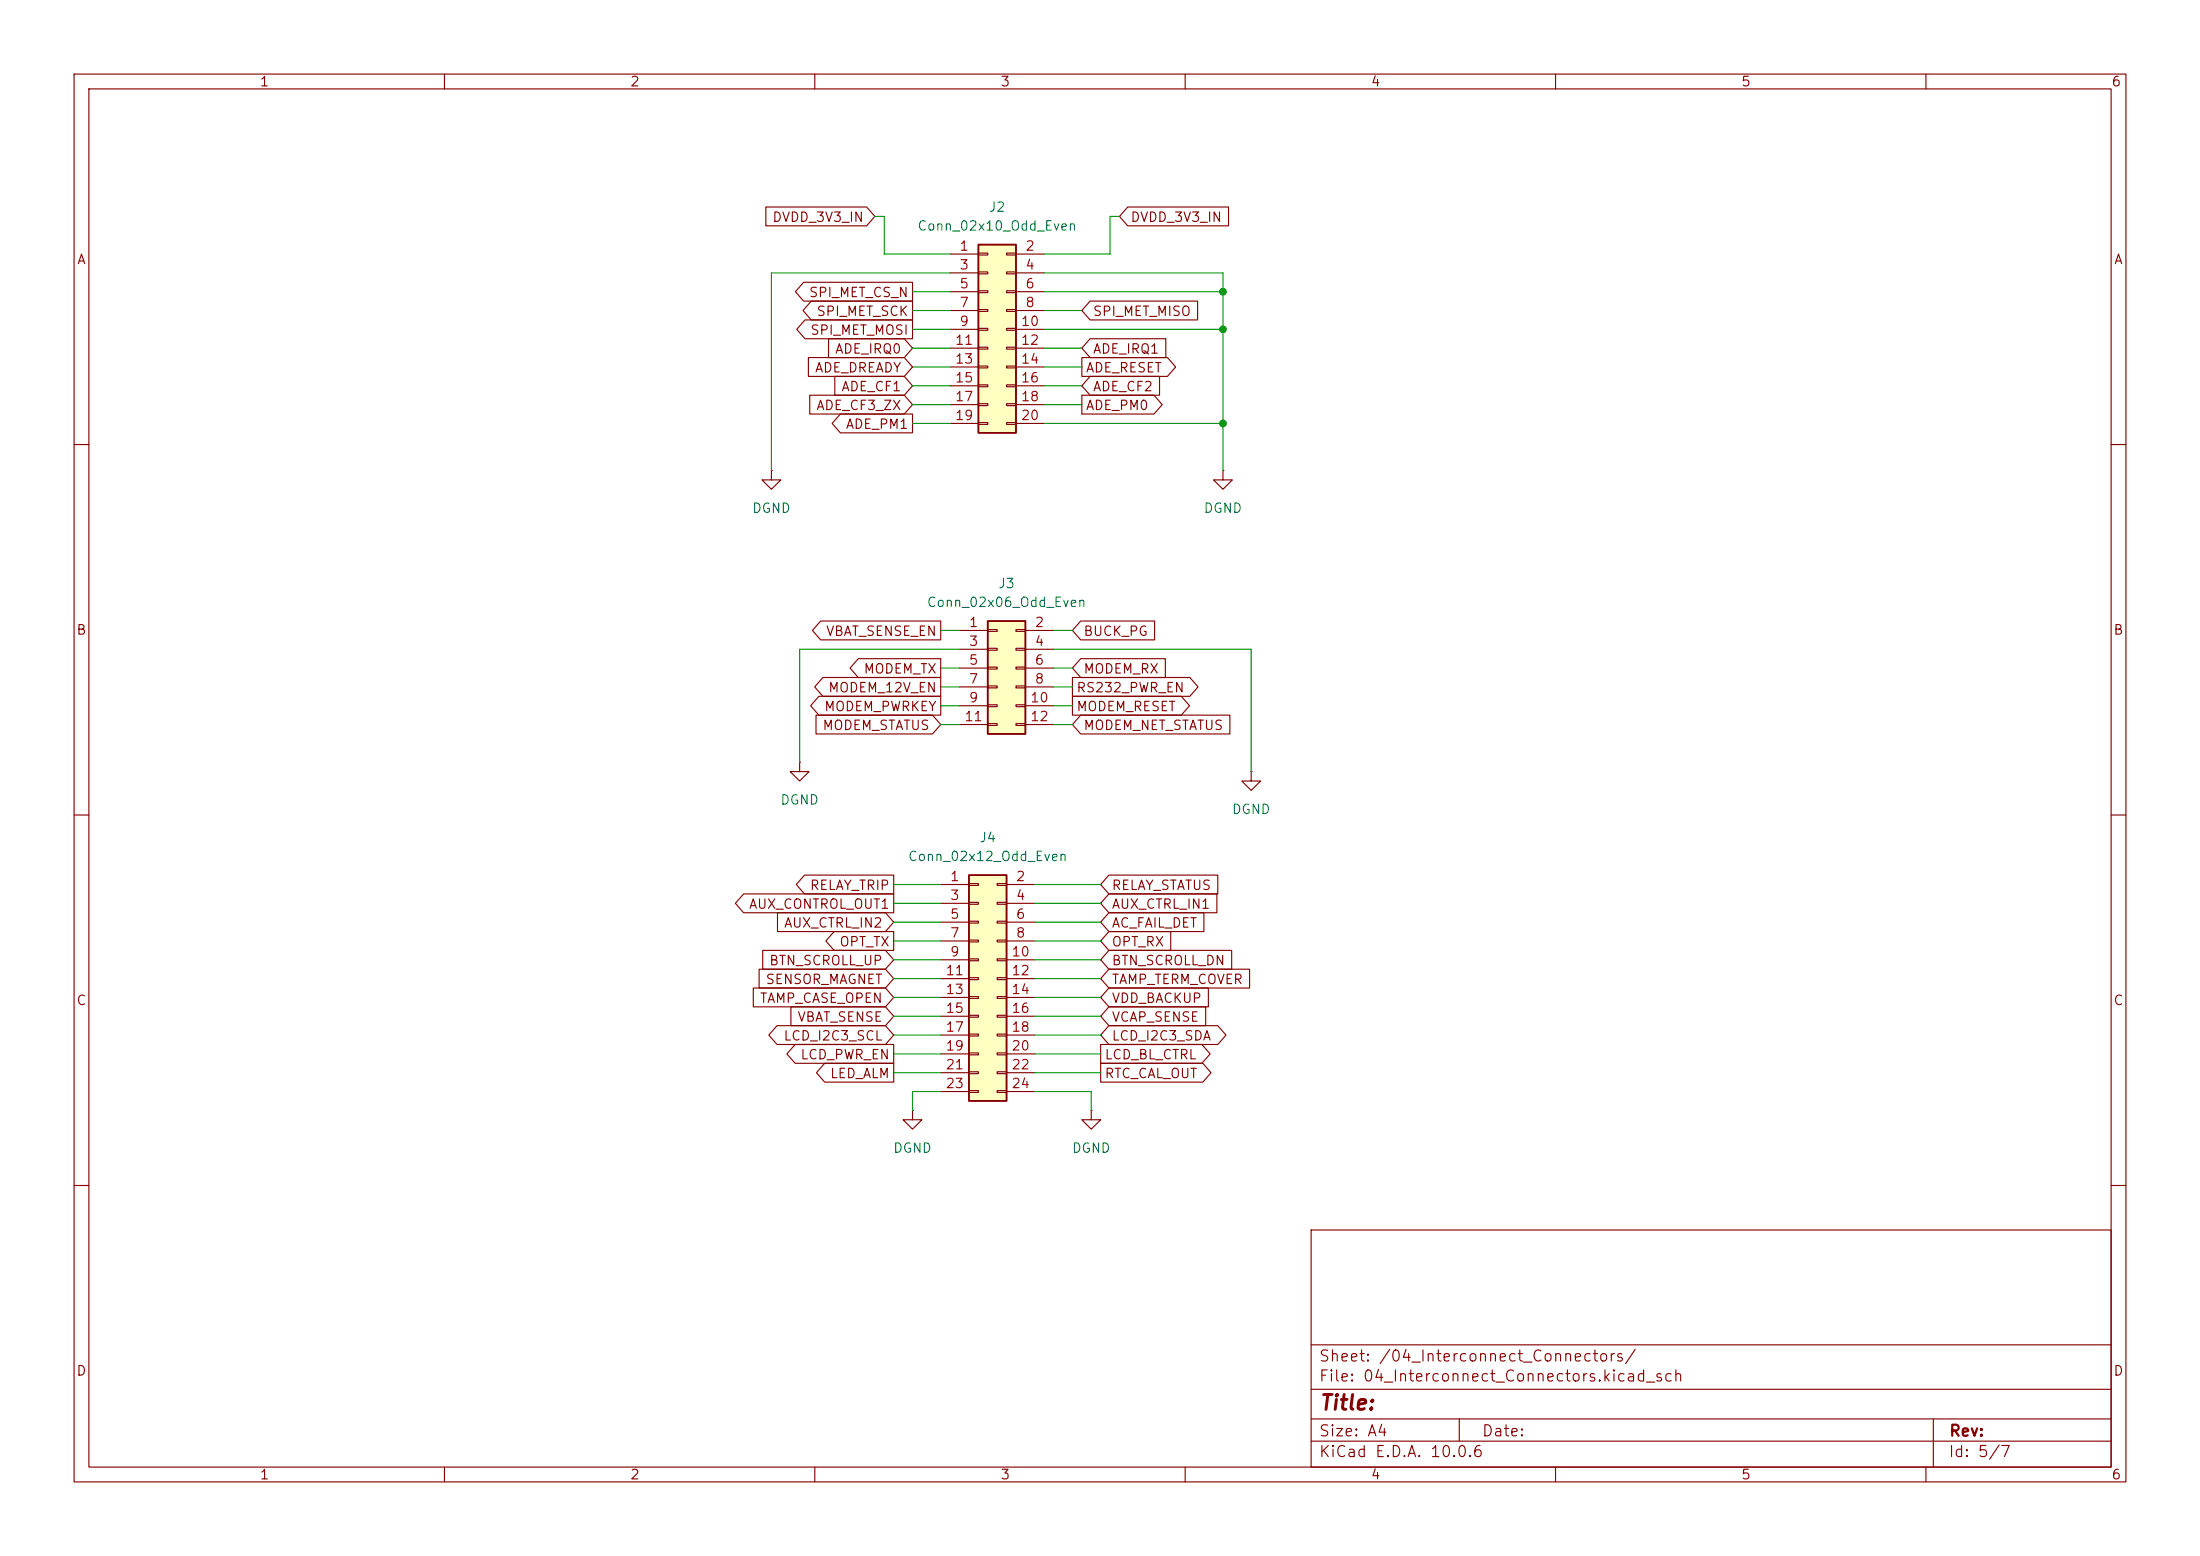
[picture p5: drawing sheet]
<svg xmlns="http://www.w3.org/2000/svg" width="297mm" height="210mm" viewBox="0 0 297 210" stroke-linecap="round" stroke-linejoin="round" font-family="sans-serif">
<g fill="none" stroke="#840000" stroke-width=".15">
<path d="M10 10h277v190h-277zM12 12h273v186h-273zM60 10v2M110 10v2M160 10v2M210 10v2M260 10v2M10 60h2M104.1 63.5v1.3h1.3l-1.3 1.2-1.2-1.2h1.2M104.1 63.5h.1M165.1 63.5v1.3h1.3l-1.3 1.2-1.3-1.2h1.3M165.1 63.5h.1"/>
<path d="M285 60h2M10 110h2M285 110h2M10 160h2M177 166h108v32h-108zM285 160h2M60 198v2M110 198v2M160 198v2M177 194.5h108M177 191.5h108M177 187.5h108"/>
<path d="M177 181.5h108M197 191.5v3M210 198v2M260 198v2M261 191.5v6.5"/>
</g>
<path d="M133.3 83.8h5.1v15.3h-5.1z" fill="#ffffc2"/>
<path d="M133.3 83.8h5.1v15.3h-5.1z" fill="none" stroke="#840000" stroke-width=".25"/>
<g fill="none" stroke="#840000" stroke-width=".15">
<path d="M129.5 85.1h3.8M129.5 87.6h3.8M129.5 90.2h3.8M129.5 92.7h3.8M129.5 95.3h3.8M129.5 97.8h3.8M133.3 85h1.3v.2h-1.3zM133.3 87.5h1.3v.3h-1.3zM133.3 90h1.3v.3h-1.3zM133.3 92.6h1.3v.2h-1.3zM133.3 95.1h1.3v.3h-1.3zM133.3 97.7h1.3v.2h-1.3z"/>
<path d="M137.2 85h1.2v.2h-1.2zM137.2 87.5h1.2v.3h-1.2zM137.2 90h1.2v.3h-1.2zM137.2 92.6h1.2v.2h-1.2zM137.2 95.1h1.2v.3h-1.2zM137.2 97.7h1.2v.2h-1.2zM138.4 85.1h3.8M138.4 87.6h3.8M138.4 90.2h3.8M138.4 92.7h3.8M138.4 95.3h3.8M138.4 97.8h3.8"/>
<path d="M123.2 149.9v1.2h1.3l-1.3 1.3-1.3-1.3h1.3M123.2 149.9h.1"/>
</g>
<path d="M130.8 118.1h5.1v30.5h-5.1z" fill="#ffffc2"/>
<path d="M130.8 118.1h5.1v30.5h-5.1z" fill="none" stroke="#840000" stroke-width=".25"/>
<g fill="none" stroke="#840000" stroke-width=".15">
<path d="M107.9 102.9v1.2h1.3l-1.3 1.3-1.2-1.3h1.2M107.9 102.9h.1M127 119.4h3.8M130.8 119.3h1.3v.2h-1.3zM134.6 119.3h1.3v.2h-1.3zM135.9 119.4h3.8M127 121.9h3.8M127 124.5h3.8M127 127h3.8M127 129.5h3.8M127 132.1h3.8M127 134.6h3.8"/>
<path d="M127 137.2h3.8M127 139.7h3.8M130.8 121.8h1.3v.2h-1.3zM130.8 124.3h1.3v.3h-1.3zM130.8 126.9h1.3v.2h-1.3zM130.8 129.4h1.3v.3h-1.3zM130.8 132h1.3v.2h-1.3zM130.8 134.5h1.3v.2h-1.3zM130.8 137h1.3v.3h-1.3zM130.8 139.6h1.3v.2h-1.3zM134.6 121.8h1.3v.2h-1.3zM134.6 124.3h1.3v.3h-1.3z"/>
<path d="M134.6 126.9h1.3v.2h-1.3zM134.6 129.4h1.3v.3h-1.3zM134.6 132h1.3v.2h-1.3zM134.6 134.5h1.3v.2h-1.3zM134.6 137h1.3v.3h-1.3zM134.6 139.6h1.3v.2h-1.3zM135.9 121.9h3.8M135.9 124.5h3.8M135.9 127h3.8M135.9 129.5h3.8M135.9 132.1h3.8M135.9 134.6h3.8"/>
<path d="M135.9 137.2h3.8M135.9 139.7h3.8M127 142.2h3.8M127 144.8h3.8M127 147.3h3.8M130.8 142.1h1.3v.3h-1.3zM130.8 144.7h1.3v.2h-1.3zM130.8 147.2h1.3v.2h-1.3zM134.6 142.1h1.3v.3h-1.3zM134.6 144.7h1.3v.2h-1.3zM134.6 147.2h1.3v.2h-1.3zM135.9 142.2h3.8"/>
<path d="M135.9 144.8h3.8M135.9 147.3h3.8"/>
</g>
<path d="M132.1 33h5.1v25.4h-5.1z" fill="#ffffc2"/>
<path d="M132.1 33h5.1v25.4h-5.1z" fill="none" stroke="#840000" stroke-width=".25"/>
<g fill="none" stroke="#840000" stroke-width=".15">
<path d="M103.4 27.9h13.6l1.1 1.3-1.1 1.3h-13.6zM108.5 38.1h14.7v2.5h-14.7l-1.1-1.2zM128.3 34.3h3.8M128.3 36.8h3.8M128.3 39.4h3.8M132.1 34.2h1.2v.2h-1.2zM132.1 36.7h1.2v.3h-1.2zM132.1 39.2h1.2v.3h-1.2zM135.9 34.2h1.3v.2h-1.3zM135.9 36.7h1.3v.3h-1.3zM135.9 39.2h1.3v.3h-1.3zM137.2 34.3h3.8"/>
<path d="M137.2 36.8h3.8M137.2 39.4h3.8M152.2 27.9h13.7v2.6h-13.7l-1.1-1.3zM108.7 43.2h14.5v2.5h-14.5l-1.1-1.2zM109.1 48.3h13l1.1 1.2-1.1 1.3h-13zM109.3 53.3h12.8l1.1 1.3-1.1 1.3h-12.8zM109.5 40.6h13.7v2.6h-13.7l-1.1-1.3zM111.9 45.7h10.2l1.1 1.3-1.1 1.3h-10.2zM112.7 50.8h9.4l1.1 1.3-1.1 1.2h-9.4zM113.4 55.9h9.8v2.5h-9.8l-1.1-1.2zM128.3 41.9h3.8M128.3 44.5h3.8"/>
<path d="M128.3 47h3.8M128.3 49.5h3.8M128.3 52.1h3.8M128.3 54.6h3.8M128.3 57.2h3.8M132.1 41.8h1.2v.2h-1.2zM132.1 44.3h1.2v.3h-1.2zM132.1 46.9h1.2v.2h-1.2zM132.1 49.4h1.2v.3h-1.2zM132.1 51.9h1.2v.3h-1.2zM132.1 54.5h1.2v.2h-1.2zM132.1 57h1.2v.3h-1.2z"/>
<path d="M135.9 41.8h1.3v.2h-1.3zM135.9 44.3h1.3v.3h-1.3zM135.9 46.9h1.3v.2h-1.3zM135.9 49.4h1.3v.3h-1.3zM135.9 51.9h1.3v.3h-1.3zM135.9 54.5h1.3v.2h-1.3zM135.9 57h1.3v.3h-1.3zM137.2 41.9h3.8M137.2 44.5h3.8M137.2 47h3.8M137.2 49.5h3.8M137.2 52.1h3.8"/>
<path d="M137.2 54.6h3.8M137.2 57.2h3.8M146 48.3h11.6l1.1 1.2-1.1 1.3h-11.6zM146 53.3h9.8l1.1 1.3-1.1 1.3h-9.8zM147.2 40.6h14.5v2.6h-14.5l-1.2-1.3zM147.2 45.7h10.2v2.6h-10.2l-1.2-1.3zM147.2 50.8h9.3v2.5h-9.3l-1.2-1.2zM110.2 96.5h15.7l1.1 1.3-1.1 1.3h-15.7zM110.5 94h16.5v2.5h-16.5l-1.1-1.2zM110.8 83.8h16.2v2.6h-16.2l-1.1-1.3zM111.1 91.4h15.9v2.6h-15.9l-1.1-1.3zM115.9 88.9h11.1v2.5h-11.1l-1.1-1.2z"/>
<path d="M144.8 94h14.7l1.1 1.3-1.1 1.2h-14.7zM144.8 91.4h15.8l1.1 1.3-1.1 1.3h-15.8zM145.9 96.5h20.1v2.6h-20.1l-1.1-1.3zM145.9 83.8h10v2.6h-10l-1.1-1.3zM145.9 88.9h11.4v2.5h-11.4l-1.1-1.2zM108.6 118.1h12v2.6h-12l-1.1-1.3zM149.7 118.1h14.7v2.6h-14.7l-1.1-1.3zM168.9 104.1v1.3h1.3l-1.3 1.3-1.3-1.3h1.3M168.9 104.1h.1M100.4 120.6h20.2v2.6h-20.2l-1.1-1.3zM101.7 133.3h17.8l1.1 1.3-1.1 1.3h-17.8zM102.5 130.8h17l1.1 1.3-1.1 1.3h-17z"/>
<path d="M103 128.3h16.5l1.1 1.2-1.1 1.3h-16.5zM104.9 138.4h14.6l1.1 1.3-1.1 1.3h-14.6l-1.1-1.3zM105 123.2h14.5l1.1 1.3-1.1 1.2h-14.5zM106.8 135.9h12.7l1.1 1.3-1.1 1.2h-12.7zM112.6 125.7h8v2.6h-8l-1.1-1.3zM149.7 128.3h16.6v2.5h-16.6l-1.1-1.3zM149.7 130.8h19v2.6h-19l-1.1-1.3zM149.7 125.7h8.4v2.6h-8.4l-1.1-1.3zM149.7 120.6h14.6v2.6h-14.6l-1.1-1.3zM149.7 123.2h12.8v2.5h-12.8l-1.1-1.2zM149.7 135.9h13.1v2.5h-13.1l-1.1-1.2zM149.7 133.3h13.4v2.6h-13.4l-1.1-1.3z"/>
<path d="M149.7 138.4h14.7l1.1 1.3-1.1 1.3h-14.7l-1.1-1.3zM107.3 141h13.3v2.5h-13.3l-1.1-1.3zM111.3 143.5h9.3v2.6h-9.3l-1.1-1.3zM147.3 149.9v1.2h1.3l-1.3 1.3-1.3-1.3h1.3M147.3 149.9h.1M148.6 141h13.7l1.1 1.2-1.1 1.3h-13.7zM148.6 143.5h13.8l1.1 1.3-1.1 1.3h-13.8z"/>
</g>
<g fill="none" stroke="#009600" stroke-width=".15">
<path d="M118.1 29.2h1.3v5.1h8.9M123.2 39.4h5.1M128.3 36.8h-24.2v26.7M141 36.8h24.1v26.7M141 39.4h24.1M151.1 29.2h-1.2v5.1h-8.9M123.2 44.5h5.1M123.2 47h5.1M123.2 54.6h5.1M123.2 52.1h5.1M123.2 57.2h5.1M123.2 49.5h5.1"/>
<path d="M123.2 41.9h5.1M141 44.5h24.1M141 47h5M141 54.6h5M141 52.1h5M141 57.2h24.1M141 49.5h5M141 41.9h5M127 95.3h2.5M127 97.8h2.5M127 90.2h2.5M127 92.7h2.5"/>
<path d="M127 85.1h2.5M129.5 87.6h-21.6v15.3M142.2 95.3h2.6M142.2 97.8h2.6M142.2 90.2h2.6M142.2 87.6h26.7v16.5M142.2 92.7h2.6M142.2 85.1h2.6M120.6 119.4h6.4M139.7 119.4h8.9M120.6 121.9h6.4M120.6 137.2h6.4"/>
<path d="M120.6 139.7h6.4M120.6 127h6.4M120.6 124.5h6.4M120.6 129.5h6.4M120.6 132.1h6.4M120.6 134.6h6.4M139.7 121.9h8.9M139.7 137.2h8.9M139.7 139.7h8.9M139.7 127h8.9M139.7 124.5h8.9M139.7 129.5h8.9"/>
<path d="M139.7 132.1h8.9M139.7 134.6h8.9M120.6 144.8h6.4M120.6 142.2h6.4M127 147.3h-3.8v2.6M139.7 144.8h8.9M139.7 147.3h7.6v2.6M139.7 142.2h8.9"/>
</g>
<g fill="#009600" stroke="#009600" stroke-width=".14">
<circle cx="165.1" cy="39.4" r=".46"/>
<circle cx="165.1" cy="44.5" r=".46"/>
<circle cx="165.1" cy="57.2" r=".46"/>
</g>
<text font-size="2" fill="#840000" x="178" y="190.8">Title:</text>
<g font-size="1.5" fill="#840000">
<text x="178" y="184.1">Sheet: /04_Interconnect_Connectors/</text>
<text x="178" y="186.8">File: 04_Interconnect_Connectors.kicad_sch</text>
<text x="178" y="197">KiCad E.D.A. 10.0.6</text>
<text x="178" y="194.2">Size: A4</text>
<text x="200" y="194.2">Date:</text>
<text x="263" y="197">Id: 5/7</text>
<text x="263" y="194.2">Rev:</text>
</g>
<g font-size="1.3" fill="#840000">
<text x="35" y="12">1</text>
<text x="85" y="12">2</text>
<text x="135" y="12">3</text>
<text x="185" y="12">4</text>
<text x="235" y="12">5</text>
<text x="285" y="12">6</text>
<text x="10.3" y="36">A</text>
<text x="104.2" y="30.3">DVDD_3V3_IN</text>
<text x="152.5" y="30.3">DVDD_3V3_IN</text>
<text x="285.3" y="36">A</text>
<text x="109.1" y="40.4">SPI_MET_CS_N</text>
<text x="109.3" y="45.5">SPI_MET_MOSI</text>
<text x="110.1" y="43">SPI_MET_SCK</text>
<text x="147.5" y="43">SPI_MET_MISO</text>
<text x="109.9" y="50.6">ADE_DREADY</text>
<text x="112.6" y="48">ADE_IRQ0</text>
<text x="113.5" y="53.1">ADE_CF1</text>
<text x="146.5" y="50.6">ADE_RESET</text>
<text x="147.5" y="48">ADE_IRQ1</text>
<text x="147.5" y="53.1">ADE_CF2</text>
<text x="110.1" y="55.7">ADE_CF3_ZX</text>
<text x="114.1" y="58.2">ADE_PM1</text>
<text x="146.5" y="55.7">ADE_PM0</text>
<text x="10.2" y="86">B</text>
<text x="111.4" y="86.1">VBAT_SENSE_EN</text>
<text x="146.2" y="86.1">BUCK_PG</text>
<text x="285.2" y="86">B</text>
<text x="111.7" y="93.8">MODEM_12V_EN</text>
<text x="116.5" y="91.2">MODEM_TX</text>
<text x="145.2" y="93.8">RS232_PWR_EN</text>
<text x="146.2" y="91.2">MODEM_RX</text>
<text x="111" y="98.8">MODEM_STATUS</text>
<text x="111.2" y="96.3">MODEM_PWRKEY</text>
<text x="145.2" y="96.3">MODEM_RESET</text>
<text x="146.2" y="98.8">MODEM_NET_STATUS</text>
<text x="101" y="123">AUX_CONTROL_OUT1</text>
<text x="105.7" y="125.5">AUX_CTRL_IN2</text>
<text x="109.2" y="120.4">RELAY_TRIP</text>
<text x="150" y="123">AUX_CTRL_IN1</text>
<text x="150" y="125.5">AC_FAIL_DET</text>
<text x="150" y="120.4">RELAY_STATUS</text>
<text x="103.8" y="130.6">BTN_SCROLL_UP</text>
<text x="113.2" y="128.1">OPT_TX</text>
<text x="150" y="130.6">BTN_SCROLL_DN</text>
<text x="150" y="128.1">OPT_RX</text>
<text x="10.2" y="136">C</text>
<text x="102.5" y="135.7">TAMP_CASE_OPEN</text>
<text x="103.3" y="133.1">SENSOR_MAGNET</text>
<text x="150" y="133.1">TAMP_TERM_COVER</text>
<text x="150" y="135.7">VDD_BACKUP</text>
<text x="285.2" y="136">C</text>
<text x="105.7" y="140.8">LCD_I2C3_SCL</text>
<text x="107.6" y="138.2">VBAT_SENSE</text>
<text x="108" y="143.3">LCD_PWR_EN</text>
<text x="149" y="143.3">LCD_BL_CTRL</text>
<text x="150" y="138.2">VCAP_SENSE</text>
<text x="150" y="140.8">LCD_I2C3_SDA</text>
<text x="112" y="145.8">LED_ALM</text>
<text x="149" y="145.8">RTC_CAL_OUT</text>
<text x="10.2" y="186">D</text>
<text x="285.2" y="186">D</text>
<text x="35" y="200">1</text>
<text x="85" y="200">2</text>
<text x="135" y="200">3</text>
<text x="185" y="200">4</text>
<text x="235" y="200">5</text>
<text x="285" y="200">6</text>
</g>
<g font-size="1.3" fill="#006464">
<text x="133.4" y="28.9">J2</text>
<text x="123.8" y="31.4">Conn_02x10_Odd_Even</text>
<text x="101.4" y="69.5">DGND</text>
<text x="162.4" y="69.5">DGND</text>
<text x="125" y="82.2">Conn_02x06_Odd_Even</text>
<text x="134.7" y="79.7">J3</text>
<text x="105.3" y="108.9">DGND</text>
<text x="132.1" y="114">J4</text>
<text x="166.2" y="110.2">DGND</text>
<text x="122.5" y="116.5">Conn_02x12_Odd_Even</text>
<text x="120.5" y="155.9">DGND</text>
<text x="144.6" y="155.9">DGND</text>
</g>
<g font-size="1.3" fill="#a90000">
<text x="129.4" y="34.2">1</text>
<text x="138.3" y="34.2">2</text>
<text x="129.4" y="36.7">3</text>
<text x="129.4" y="39.2">5</text>
<text x="129.4" y="41.8">7</text>
<text x="138.3" y="36.7">4</text>
<text x="138.3" y="39.2">6</text>
<text x="138.3" y="41.8">8</text>
<text x="128.8" y="46.9">11</text>
<text x="129.4" y="44.3">9</text>
<text x="137.7" y="44.3">10</text>
<text x="137.7" y="46.9">12</text>
<text x="128.8" y="49.4">13</text>
<text x="128.8" y="51.9">15</text>
<text x="137.7" y="49.4">14</text>
<text x="137.7" y="51.9">16</text>
<text x="128.8" y="54.5">17</text>
<text x="128.8" y="57">19</text>
<text x="137.7" y="54.5">18</text>
<text x="137.7" y="57">20</text>
<text x="130.7" y="85">1</text>
<text x="130.7" y="87.5">3</text>
<text x="139.6" y="85">2</text>
<text x="139.6" y="87.5">4</text>
<text x="130.7" y="90">5</text>
<text x="130.7" y="92.6">7</text>
<text x="130.7" y="95.1">9</text>
<text x="139" y="95.1">10</text>
<text x="139.6" y="90">6</text>
<text x="139.6" y="92.6">8</text>
<text x="130.1" y="97.7">11</text>
<text x="139" y="97.7">12</text>
<text x="128.2" y="119.2">1</text>
<text x="137.1" y="119.2">2</text>
<text x="128.2" y="121.8">3</text>
<text x="128.2" y="124.3">5</text>
<text x="137.1" y="121.8">4</text>
<text x="137.1" y="124.3">6</text>
<text x="127.6" y="131.9">11</text>
<text x="128.2" y="126.9">7</text>
<text x="128.2" y="129.4">9</text>
<text x="136.5" y="129.4">10</text>
<text x="136.5" y="131.9">12</text>
<text x="137.1" y="126.9">8</text>
<text x="127.6" y="134.5">13</text>
<text x="127.6" y="137">15</text>
<text x="136.5" y="134.5">14</text>
<text x="136.5" y="137">16</text>
<text x="127.6" y="139.6">17</text>
<text x="127.6" y="142.1">19</text>
<text x="136.5" y="139.6">18</text>
<text x="136.5" y="142.1">20</text>
<text x="127.6" y="144.6">21</text>
<text x="127.6" y="147.2">23</text>
<text x="136.5" y="144.6">22</text>
<text x="136.5" y="147.2">24</text>
</g>
</svg>
